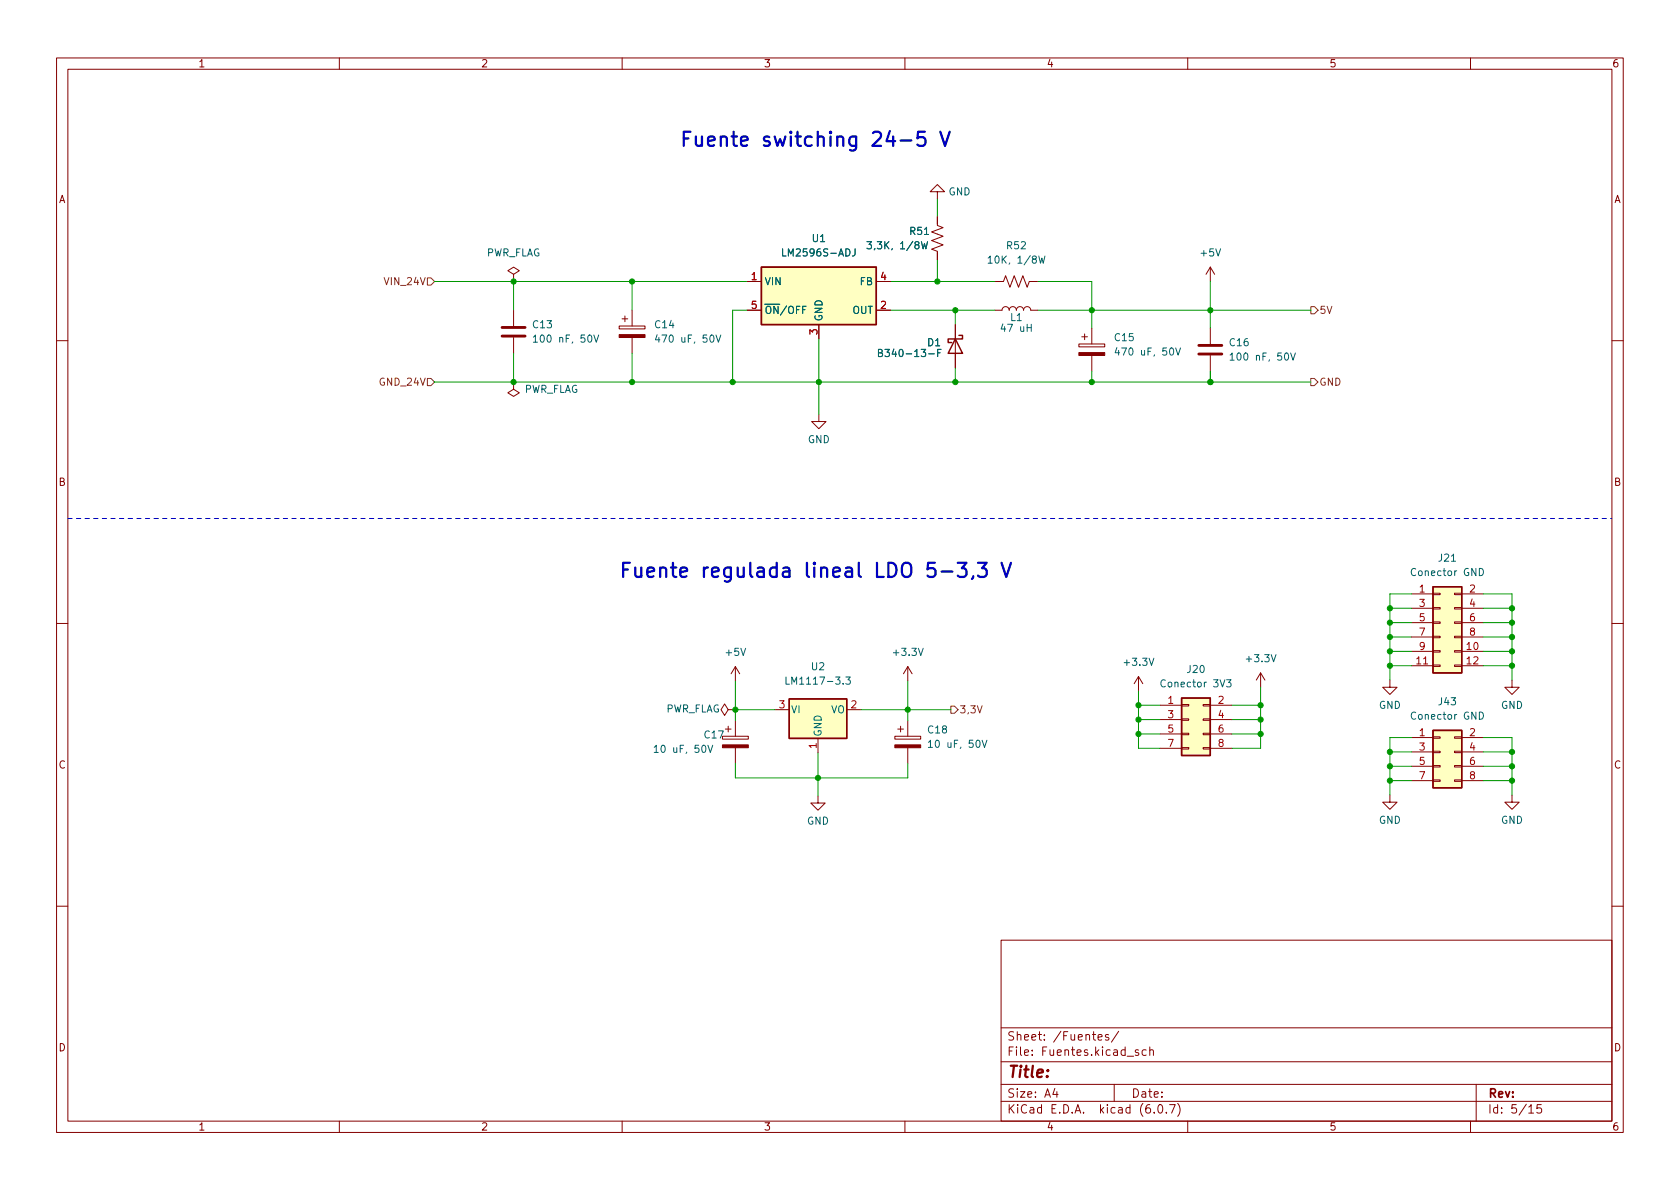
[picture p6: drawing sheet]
<svg xmlns="http://www.w3.org/2000/svg" width="297mm" height="210mm" viewBox="0 0 297 210" stroke-linecap="round" stroke-linejoin="round" font-family="sans-serif">
<g fill="none" stroke="#840000" stroke-width=".18">
<path d="M10 10.2h277v190.1h-277zM12 12.2h273v186.1h-273zM60 10.2v2M110 10.2v2M160 10.2v2M210 10.2v2M260 10.2v2M165.7 33.9h1.3l-1.3-1.3-1.2 1.3h1.2v1.3M165.7 38.3v1.6l1.1 .4-2.1 .7 2.1 .8-2.1 .7 2.1 .8-2.1 .8 1 .3v1.6M90.8 48.5l1-.6-1-.7-1 .7 1 .6v1.3M90.8 49.8h.1M90.8 54.9v2.8"/>
<path d="M90.8 59.7v2.8M109.5 57.7h4.5v.5h-4.5zM110 56.4h1M110.5 55.9v1M111.8 54.9v2.8M111.8 59.7v2.8M132.1 49.8h2.5M132.1 54.9h2.5M144.8 57.4v2.5M154.9 49.8h2.6M154.9 54.9h2.6M168.9 57.4v7.6"/>
<path d="M175.9 54.9h1.3a.64 .64 0 0 1 .6-.7 .64 .64 0 0 1 .6 .7 .64 .64 0 0 1 .7-.7 .64 .64 0 0 1 .6 .7 .64 .64 0 0 1 .6-.7 .64 .64 0 0 1 .7 .7 .64 .64 0 0 1 .6-.7 .64 .64 0 0 1 .6 .7h1.3M175.9 49.8h1.5l.4-1 .8 2 .7-2 .8 2 .7-2 .8 2 .4-1h1.5M191.3 59.6h1M191.8 59v1.1M193 58v2.8M214 47.2v2.6M214 58v2.8M214 47.2l-.8 1.3M214 47.2l.8 1.3M10 60.2h2M90.8 67.6v1.2l1 .7-1 .6-1-.6 1-.7M90.8 67.6h.1"/>
<path d="M144.8 73.3v1.2h1.2l-1.2 1.3-1.3-1.3h1.3M190.8 60.8h4.5v.5h-4.5zM193 62.9v2.8M214 62.9v2.8M285 60.2h2M10 110.2h2M130 117.9l-.7 1.2M130 117.9v2.5M130 117.9l.8 1.2M160.5 117.9l-.8 1.2M160.5 117.9v2.5M160.5 117.9l.8 1.2"/>
<path d="M201.3 119.6l-.8 1.3M201.3 119.6v2.6M201.3 119.6l.8 1.3M222.9 119l-.8 1.3M222.9 119v2.5M222.9 119l.7 1.3M249.6 105h3.8M249.6 115.2h3.8M249.6 117.7h3.8M249.6 107.6h3.8M249.6 110.1h3.8M249.6 112.6h3.8"/>
<path d="M253.4 117.6h1.2v.3h-1.2zM253.4 115.1h1.2v.2h-1.2zM253.4 112.5h1.2v.3h-1.2zM253.4 110h1.2v.2h-1.2zM253.4 107.4h1.2v.3h-1.2zM253.4 104.9h1.2v.3h-1.2zM257.2 117.6h1.2v.3h-1.2zM257.2 115.1h1.2v.2h-1.2zM257.2 112.5h1.2v.3h-1.2zM257.2 110h1.2v.2h-1.2zM257.2 107.4h1.2v.3h-1.2zM257.2 104.9h1.2v.3h-1.2z"/>
<path d="M258.4 105h3.9M258.4 115.2h3.9M258.4 117.7h3.9M258.4 107.6h3.9M258.4 110.1h3.9M258.4 112.6h3.9M285 110.2h2M127.7 130.2h4.6v.5h-4.6zM128.2 128.9h1.1M128.8 125.5l-.7-1-.6 1 .6 1 .7-1h1.2M128.8 128.4v1M130 125.5h.1"/>
<path d="M130 127.4v2.8M130 132.2v2.8M137 125.5h2.5M144.6 130.6v2.5M149.7 125.5h2.5M158.2 130.2h4.6v.5h-4.6zM158.7 128.9h1M159.2 128.4v1M160.5 127.4v2.8M160.5 132.2v2.8M205.1 124.7h3.8M205.1 127.2h3.8"/>
<path d="M205.1 129.8h3.8M205.1 132.3h3.8M208.9 132.2h1.3v.3h-1.3zM208.9 129.7h1.3v.2h-1.3zM208.9 127.1h1.3v.3h-1.3zM208.9 124.6h1.3v.2h-1.3zM212.7 132.2h1.3v.3h-1.3zM212.7 129.7h1.3v.2h-1.3zM212.7 127.1h1.3v.3h-1.3zM212.7 124.6h1.3v.2h-1.3zM214 124.7h3.8M214 127.2h3.8"/>
<path d="M214 129.8h3.8M214 132.3h3.8M245.7 120.3v1.2h1.3l-1.3 1.3-1.2-1.3h1.2M249.6 130.4h3.8M249.6 133h3.8M249.6 135.5h3.8M249.6 138h3.8M253.4 137.9h1.2v.3h-1.2zM253.4 135.4h1.2v.2h-1.2zM253.4 132.8h1.2v.3h-1.2zM253.4 130.3h1.2v.3h-1.2zM257.2 137.9h1.2v.3h-1.2z"/>
<path d="M257.2 135.4h1.2v.2h-1.2zM257.2 132.8h1.2v.3h-1.2zM257.2 130.3h1.2v.3h-1.2zM258.4 130.4h3.9M258.4 133h3.9M258.4 135.5h3.9M258.4 138h3.9M267.3 120.3v1.2h1.3l-1.3 1.3-1.2-1.3h1.2M144.6 140.7v1.3h1.3l-1.3 1.3-1.2-1.3h1.2M245.7 140.6v1.3h1.3l-1.3 1.2-1.2-1.2h1.2M267.3 140.6v1.3h1.3l-1.3 1.2-1.2-1.2h1.2M10 160.2h2"/>
<path d="M177 166.3h108v32h-108zM285 160.2h2M60 198.3v2M110 198.3v2M160 198.3v2M177 194.8h108M177 191.8h108M177 187.8h108M177 181.8h108M186.5 192.5l-.4 1h1M186.9 193v1M194.1 183.4l.8-.1-.1-.3-.4-.1-.3 .2 .1 .8h.6"/>
<path d="M196 183l-.4-.1-.2 .2 .1 .3 .5 .1v.4h-.6M197 191.8v3M197.8 182.4l-1.3 1.9M201.3 185.7l-.4-.1-.2 .2 .1 .3 .5 .1v.4h-.6M202.6 185.7l-.4-.1-.3 .3v.4l.2 .3h.5M203.3 185.8l.2-.2 .4 .1v.9M203.3 185.1v1.5M204.1 196.7v.1M204.9 195.4l.2-.1a.81 .81 0 0 1 .6 .7 .81 .81 0 0 1-.3 .8h-.2a.81 .81 0 0 1-.6-.6 .81 .81 0 0 1 .3-.8zM206.2 196.7v.1M206.8 195.3h1l-.7 1.5M208.2 195.1a1.72 1.72 0 0 1 0 2.3"/>
<path d="M210 198.3v2M260 198.3v2M261 191.8v6.5M270.3 195.8l.4-.5v1.5M270.3 196.8h.9M272.5 195.3h-.7l-.1 .7 .2-.1 .5 .1 .2 .2-.1 .5-.2 .1-.6-.1"/>
</g>
<g fill="#ffffc2" stroke="#ffffc2" stroke-width=".18">
<path d="M134.6 47.2h20.3v10.2h-20.3z"/>
<path d="M208.9 123.4h5.1v10.2h-5.1z"/>
<path d="M253.4 129.2h5v10.1h-5z"/>
<path d="M139.5 123.6h10.2v7h-10.2z"/>
<path d="M253.4 103.8h5v15.2h-5z"/>
</g>
<path d="M134.6 47.2h20.3v10.2h-20.3zM168.9 59.9l1.3 2.6h-2.6zM169.5 59.3h.7v.6h-2.6v.7h.7M253.4 103.8h5v15.2h-5zM139.5 123.6h10.2v7h-10.2zM208.9 123.4h5.1v10.2h-5.1zM253.4 129.2h5v10.1h-5z" fill="none" stroke="#840000" stroke-width=".25"/>
<g fill="none" stroke="#006464" stroke-width=".18">
<path d="M94.3 59.6l.4-.4v1.3M105 59.2l.4 1.3 .5-1.3M116.2 59.2l-.3 .9h.8M126.6 59.2l.4 1.3 .4-1.3M138.4 44v1.3h.6M151.2 44v.9a.41 .41 0 0 1-.5 .4M153.3 42.7h.8l-.4 .5 .3 .1v.6l-.2 .1-.5-.1M162.9 42.7l.3 1.3 .3-.9 .2 .9 .3-1.3M174.7 45.6l.4-.3v1.2M174.7 46.5h.7M183.7 45.3l.3 1.2 .2-.9 .3 .9 .3-1.2M94.3 60.5h.7"/>
<path d="M155.3 62.4l.6-.1 .1-.2-.1-.2-.6-.1v1.3h.5l.2-.2v-.3l-.3-.2M165.8 62.4h.4M166.4 61.8h-.6v1.3M197.5 61.5l-.3 .9h.8M207.9 61.5l.4 1.3 .4-1.3M217.5 62.8l.4-.4v1.3M217.5 63.7h.7M228.2 62.4l.4 1.3 .4-1.3M139 119.7v1.3h.6M149.6 119.7h.7l-.4 .5 .4 .1v.6l-.2 .1-.5-.1M261.6 100.5a.64 .64 0 0 1 .7 .7 .64 .64 0 0 1-.7 .6zM115.7 132.1l.3-.3v1.3"/>
<path d="M115.7 133.1h.7M125.2 131.8l.4 1.3 .4-1.3M164.2 131.3l.3-.4v1.3M164.2 132.2h.7M173.6 130.9l.5 1.3 .4-1.3M216.9 120.2h.8l-.5 .5 .4 .1v.6l-.2 .1-.5-.1M261.6 125.9a.64 .64 0 0 1 .7 .7 .64 .64 0 0 1-.7 .6z"/>
</g>
<path d="M88.8 59.4h4M88.8 57.9h4M212 62.6h4M212 61.1h4" fill="none" stroke="#840000" stroke-width=".51"/>
<g fill="#840000" stroke="#840000" stroke-width=".18">
<path d="M109.5 59.2h4.5v.5h-4.5z"/>
<path d="M127.7 131.7h4.6v.5h-4.6z"/>
<path d="M190.8 62.4h4.5v.5h-4.5z"/>
<path d="M158.2 131.7h4.6v.5h-4.6z"/>
</g>
<path d="M75.6 49.1h.6l.6 .7-.6 .6h-.6zM231.8 54.2h.6l.6 .7-.6 .6h-.6zM75.6 66.9h.6l.6 .7-.6 .6h-.6zM231.7 66.9h.7l.6 .7-.6 .6h-.7zM168.1 124.9h.7l.6 .6-.6 .6h-.7z" fill="none" stroke="#725600" stroke-width=".18"/>
<path d="M159.2 24.8h1.9M163.5 23.3h-1.2l-.1 1.2 .4-.3 .8 .2 .2 .3-.1 .9-.3 .2h-.6l-.4-.2M166.3 23.3l.8 2.5 .8-2.5M169.3 99.5h1.6l-.8 1a.68 .68 0 0 1 .8 .4v.6l-.2 .4-.3 .1h-.7l-.4-.2M172.9 99.5h1.6l-.9 1a.68 .68 0 0 1 .9 .4v.6l-.3 .4-.2 .1h-.7l-.4-.2M177.1 99.5l.8 2.5 .8-2.5M166.5 101.1h1.9M172.1 101.9l-.3 .5" fill="none" stroke="#0000c2" stroke-width=".4"/>
<path d="M12 91.7h273M285 91.7h.1" fill="none" stroke="#0000c2" stroke-width=".18" stroke-dasharray=".8 .8"/>
<g fill="none" stroke="#009600" stroke-width=".18">
<path d="M165.7 35.2v3.1M76.8 49.8h55.3M90.8 49.8v5.1M111.8 49.8v5.1M132.1 54.9h-2.6v12.7M144.8 59.9v13.4M157.5 54.9h18.4M157.5 49.8h18.4M165.7 46v3.8M168.9 54.9v2.5M183.5 54.9h48.3M183.5 49.8h9.5v8.2"/>
<path d="M214 49.8v8.2M76.8 67.6h154.9M90.8 62.5v5.1M111.8 62.5v5.1M168.9 65v2.6M193 65.7v1.9M214 65.7v1.9M245.7 112.6h3.9M245.7 115.2h3.9M245.7 107.6h3.9M245.7 110.1h3.9M245.7 117.7h3.9"/>
<path d="M249.6 105h-3.9v15.3M262.3 105h5v15.3M262.3 112.6h5M262.3 115.2h5M262.3 107.6h5M262.3 110.1h5M262.3 117.7h5M130 135v2.6h30.5v-2.6M130 125.5h7M130 120.4v7M144.6 133.1v7.6M152.2 125.5h15.9"/>
<path d="M160.5 120.4v7M201.3 127.2h3.8M201.3 124.7h3.8M201.3 122.2v10.1h3.8M201.3 129.8h3.8M217.8 127.2h5.1M217.8 124.7h5.1M217.8 129.8h5.1M222.9 121.5v10.8h-5.1M245.7 135.5h3.9M245.7 133h3.9M245.7 138h3.9"/>
<path d="M249.6 130.4h-3.9v10.2M262.3 130.4h5v10.2M262.3 135.5h5M262.3 133h5M262.3 138h5"/>
</g>
<g fill="#009600" stroke="#009600" stroke-width=".18">
<circle cx="168.9" cy="54.9" r=".46"/>
<circle cx="165.7" cy="49.8" r=".46"/>
<circle cx="111.8" cy="67.6" r=".46"/>
<circle cx="111.8" cy="49.8" r=".46"/>
<circle cx="90.8" cy="49.8" r=".46"/>
<circle cx="90.8" cy="67.6" r=".46"/>
<circle cx="245.7" cy="135.5" r=".46"/>
<circle cx="245.7" cy="138" r=".46"/>
<circle cx="267.3" cy="133" r=".46"/>
<circle cx="267.3" cy="117.7" r=".46"/>
<circle cx="267.3" cy="138" r=".46"/>
<circle cx="267.3" cy="135.5" r=".46"/>
<circle cx="267.3" cy="115.2" r=".46"/>
<circle cx="222.9" cy="124.7" r=".46"/>
<circle cx="245.7" cy="117.7" r=".46"/>
<circle cx="245.7" cy="110.1" r=".46"/>
<circle cx="267.3" cy="107.6" r=".46"/>
<circle cx="245.7" cy="107.6" r=".46"/>
<circle cx="267.3" cy="110.1" r=".46"/>
<circle cx="267.3" cy="112.6" r=".46"/>
<circle cx="245.7" cy="112.6" r=".46"/>
<circle cx="245.7" cy="115.2" r=".46"/>
<circle cx="201.3" cy="124.7" r=".46"/>
<circle cx="214" cy="67.6" r=".46"/>
<circle cx="193" cy="54.9" r=".46"/>
<circle cx="193" cy="67.6" r=".46"/>
<circle cx="168.9" cy="67.6" r=".46"/>
<circle cx="160.5" cy="125.5" r=".46"/>
<circle cx="214" cy="54.9" r=".46"/>
<circle cx="245.7" cy="133" r=".46"/>
<circle cx="222.9" cy="129.8" r=".46"/>
<circle cx="201.3" cy="129.8" r=".46"/>
<circle cx="201.3" cy="127.2" r=".46"/>
<circle cx="222.9" cy="127.2" r=".46"/>
<circle cx="130" cy="125.5" r=".46"/>
<circle cx="144.8" cy="67.6" r=".46"/>
<circle cx="129.5" cy="67.6" r=".46"/>
<circle cx="144.6" cy="137.6" r=".46"/>
</g>
<g font-size="3.5" fill="#0000c2">
<text x="120" y="25.9">Fuente switching 24-5 V</text>
<text x="109.3" y="102.1">Fuente regulada lineal LDO 5-3,3 V</text>
</g>
<text font-size="2.8" fill="#840000" x="178" y="190.6">Title:</text>
<g font-size="2.1" fill="#840000">
<text x="178" y="184">Sheet: /Fuentes/</text>
<text x="178" y="186.7">File: Fuentes.kicad_sch</text>
<text x="178" y="196.9">KiCad E.D.A. kicad (6.0.7)</text>
<text x="178" y="194.1">Size: A4</text>
<text x="200" y="194.1">Date:</text>
<text x="263" y="194.1">Rev:</text>
<text x="263" y="196.9">Id: 5/15</text>
</g>
<g font-size="1.8" fill="#840000">
<text x="35" y="11.9">1</text>
<text x="85" y="11.9">2</text>
<text x="135" y="11.9">3</text>
<text x="185" y="11.9">4</text>
<text x="235" y="11.9">5</text>
<text x="285" y="11.9">6</text>
<text x="10.3" y="35.9">A</text>
<text x="285.3" y="35.9">A</text>
<text x="10.3" y="85.9">B</text>
<text x="285.3" y="85.9">B</text>
<text x="10.3" y="135.9">C</text>
<text x="285.3" y="135.9">C</text>
<text x="10.3" y="185.9">D</text>
<text x="285.3" y="185.9">D</text>
<text x="35" y="199.9">1</text>
<text x="85" y="199.9">2</text>
<text x="135" y="199.9">3</text>
<text x="185" y="199.9">4</text>
<text x="235" y="199.9">5</text>
<text x="285" y="199.9">6</text>
</g>
<g font-size="1.8" fill="#006464">
<text x="167.7" y="34.5">GND</text>
<text x="161" y="41.5">R51</text>
<text x="85.8" y="45.3">PWR_FLAG</text>
<text x="138.9" y="45.3">LM2596S-ADJ</text>
<text x="143.6" y="42.8">U1</text>
<text x="154.2" y="44.1">3,3K, 1/8W</text>
<text x="175.5" y="46.6">10K, 1/8W</text>
<text x="178.1" y="44.1">R52</text>
<text x="212.4" y="45.3">+5V</text>
<text x="135.1" y="50.4">VIN</text>
<text x="152.1" y="50.4">FB</text>
<text x="94.3" y="58">C13</text>
<text x="115.9" y="58">C14</text>
<text x="135.1" y="55.5">~{ON}/OFF</text>
<text x="145.4" y="56.9" transform="rotate(-90 145.4 56.9)">GND</text>
<text x="150.7" y="55.5">OUT</text>
<text x="177.3" y="58.7">47 uH</text>
<text x="178.7" y="56.8">L1</text>
<text x="95.1" y="60.6">100 nF, 50V</text>
<text x="116.7" y="60.6">470 uF, 50V</text>
<text x="156.6" y="63.1">B340-13-F</text>
<text x="164" y="61.2">D1</text>
<text x="197.2" y="60.3">C15</text>
<text x="198" y="62.9">470 uF, 50V</text>
<text x="217.5" y="61.2">C16</text>
<text x="218.3" y="63.7">100 nF, 50V</text>
<text x="92.5" y="69.5">PWR_FLAG</text>
<text x="142.8" y="78.4">GND</text>
<text x="249.8" y="101.8">Conector GND</text>
<text x="254.4" y="99.3">J21</text>
<text x="128.4" y="116">+5V</text>
<text x="143.5" y="118.5">U2</text>
<text x="158.2" y="116">+3.3V</text>
<text x="199" y="117.7">+3.3V</text>
<text x="210" y="119">J20</text>
<text x="220.5" y="117.1">+3.3V</text>
<text x="117.6" y="126">PWR_FLAG</text>
<text x="139.9" y="121.1">LM1117-3.3</text>
<text x="205.8" y="121.5">Conector 3V3</text>
<text x="243.8" y="125.3">GND</text>
<text x="254.4" y="124.7">J43</text>
<text x="265.4" y="125.3">GND</text>
<text x="124.6" y="130.6">C17</text>
<text x="139.8" y="126.1">VI</text>
<text x="145.3" y="130.3" transform="rotate(-90 145.3 130.3)">GND</text>
<text x="146.9" y="126.1">VO</text>
<text x="164.1" y="129.7">C18</text>
<text x="249.8" y="127.2">Conector GND</text>
<text x="116.4" y="133.1">10 uF, 50V</text>
<text x="164.9" y="132.2">10 uF, 50V</text>
<text x="142.7" y="145.8">GND</text>
<text x="243.8" y="145.7">GND</text>
<text x="265.4" y="145.7">GND</text>
</g>
<g font-size="1.8" fill="#725600">
<text x="68.3" y="50.4">VIN_24V</text>
<text x="233.2" y="55.5">5V</text>
<text x="67.3" y="68.2">GND_24V</text>
<text x="233.2" y="68.2">GND</text>
<text x="169.6" y="126.1">3,3V</text>
</g>
<g font-size="1.8" fill="#a90000">
<text x="132.9" y="49.5">1</text>
<text x="155.7" y="49.5">4</text>
<text x="132.9" y="54.6">5</text>
<text x="144.5" y="59.2" transform="rotate(-90 144.5 59.2)">3</text>
<text x="155.7" y="54.6">2</text>
<text x="251" y="104.8">1</text>
<text x="251" y="107.3">3</text>
<text x="259.9" y="104.8">2</text>
<text x="259.9" y="107.3">4</text>
<text x="251" y="109.8">5</text>
<text x="251" y="112.4">7</text>
<text x="259.9" y="109.8">6</text>
<text x="259.9" y="112.4">8</text>
<text x="250.5" y="117.5">11</text>
<text x="251" y="114.9">9</text>
<text x="259.4" y="114.9">10</text>
<text x="259.4" y="117.5">12</text>
<text x="137.8" y="125.2">3</text>
<text x="150.5" y="125.2">2</text>
<text x="206.5" y="124.5">1</text>
<text x="215.4" y="124.5">2</text>
<text x="206.5" y="127">3</text>
<text x="206.5" y="129.5">5</text>
<text x="215.4" y="127">4</text>
<text x="215.4" y="129.5">6</text>
<text x="251" y="130.2">1</text>
<text x="259.9" y="130.2">2</text>
<text x="144.4" y="132.3" transform="rotate(-90 144.4 132.3)">1</text>
<text x="206.5" y="132.1">7</text>
<text x="215.4" y="132.1">8</text>
<text x="251" y="132.7">3</text>
<text x="251" y="135.2">5</text>
<text x="251" y="137.8">7</text>
<text x="259.9" y="132.7">4</text>
<text x="259.9" y="135.2">6</text>
<text x="259.9" y="137.8">8</text>
</g>
</svg>
